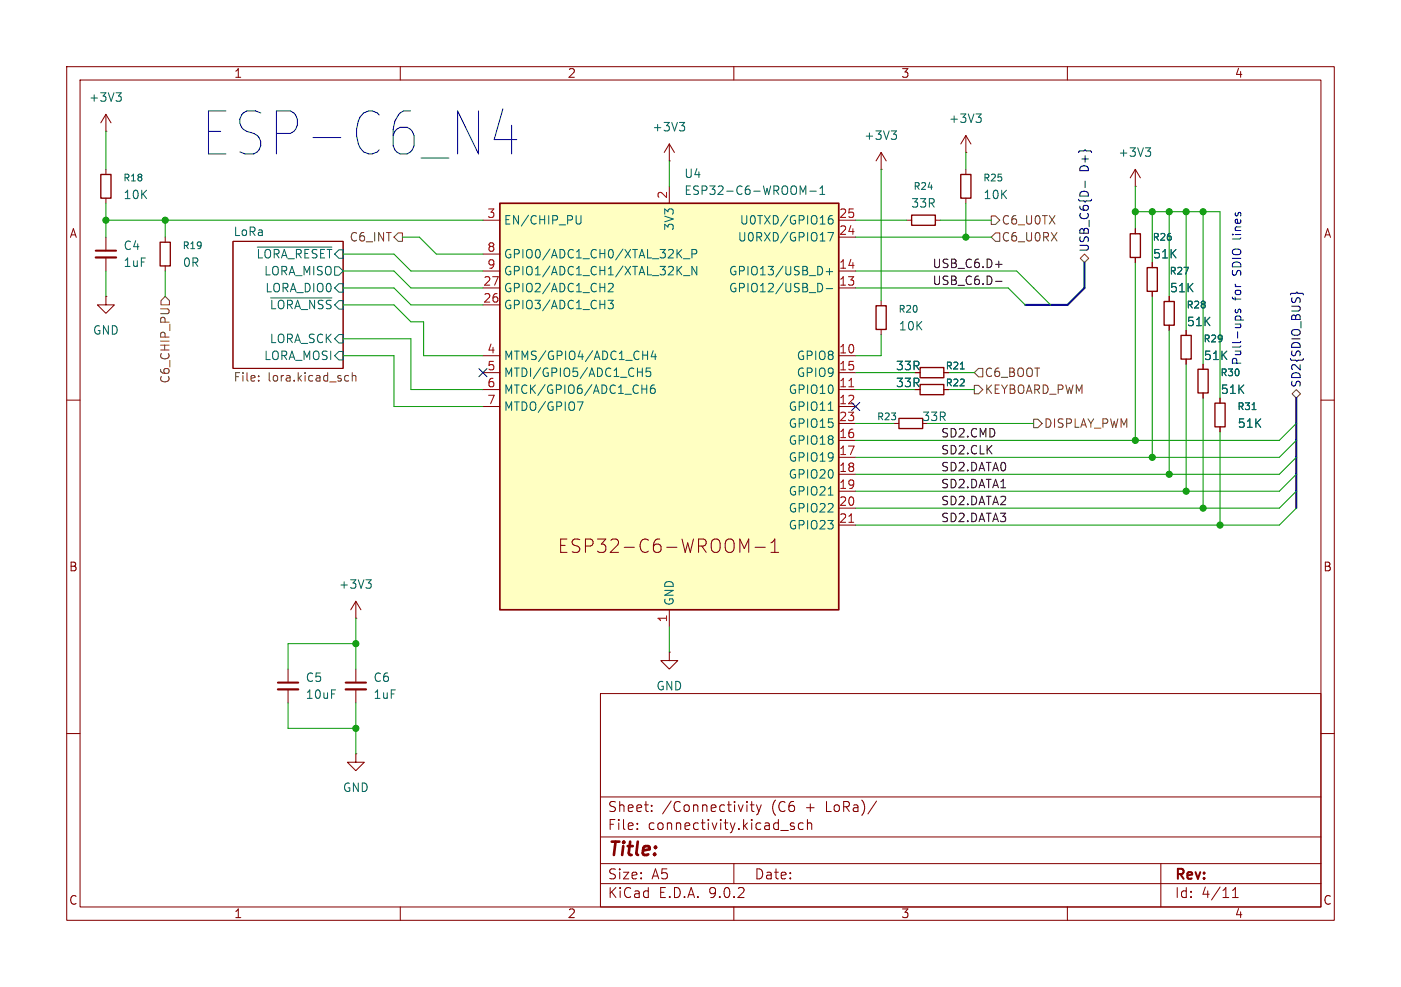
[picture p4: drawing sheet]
<svg xmlns="http://www.w3.org/2000/svg" width="210mm" height="148mm" viewBox="0 0 210 148" stroke-linecap="round" stroke-linejoin="round" font-family="sans-serif">
<g fill="none" stroke="#840000" stroke-width=".15">
<path d="M10 10h190v128h-190zM12 12h186v124h-186zM15.9 19.7h.1M15.9 17.1l-.8 1.3M15.9 17.1l.7 1.3M15.9 17.1v2.6M60 10v2M110 10v2M160 10v2M15.9 25.4v.8M15.9 29.7v.8M15.9 35.6v2"/>
<path d="M15.9 38.6v2M24.8 35.6v.7M24.8 39.9v.7M34.9 36.2h16.5v19h-16.5zM135.9 33h.8M140.2 33h.8M170.2 34.3v.8M170.2 38.6v.8M172.7 39.4v.7M15.9 44.5v1.2h1.2l-1.2 1.3-1.3-1.3h1.3M15.9 44.5h.1M172.7 43.7v.8"/>
<path d="M175.3 44.5v.7M175.3 48.8v.7M177.8 49.5v.8M177.8 53.8v.8M180.3 54.6v.8M180.3 58.9v.8M182.9 59.7v.8M10 60h2M134 63.5h.7M182.9 64v.8M198 60h2M53.3 92.7h.1"/>
<path d="M53.3 90.2v2.5M53.3 90.2l-.7 1.2M53.3 90.2l.8 1.2M100.3 97.8v1.3h1.3l-1.3 1.2-1.2-1.2h1.2M100.3 97.8h.1M10 110h2M43.2 100.3v2.1M43.2 103.4v2M53.3 113v1.3h1.3l-1.3 1.3-1.2-1.3h1.2M53.3 113h.1M53.3 100.3v2.1M53.3 103.4v2"/>
<path d="M90 104h108v32h-108zM90 119.5h108M198 110h2M60 136v2M90 132.5h108M90 129.5h108M90 125.5h108M95.5 124.2v.2M95.5 123.5v.1M97.7 121.5v.2M97.7 120.8v.1M110 136v2"/>
<path d="M110 129.5v3M112 120.2v.1M112 120.7v1M112.5 120.7h.5M112.7 120.2v1.3l.1 .1 .2 .1M113.4 120.7l.3 1M113.7 121.7l-.1 .3-.2 .2M114.1 120.7l-.4 1M118.5 123.7v.1l.5 .2 .1 .1-.2 .3-.4-.1M119 123.5l-.3-.1-.2 .2M120.4 123.5l-.4-.1-.3 .3v.4l.1 .2h.6M121 123.5a.37 .37 0 0 1 .7 .1v.8"/>
<path d="M121 122.9v1.5M131.4 120.1l-1.3 1.9M160 136v2M174 129.5v6.5M184.8 134.6h.8M184.8 133.5l.4-.4v1.5"/>
</g>
<path d="M17.4 13.9h.8l-.5 .5M17.9 14.4l.3 .2v.3l-.3 .3M38.6 37.1h11.1M40.6 44.7h9.1M50.2 43.2l.6-.7h.6v1.3h-.6zM50.2 40h.6l.6 .6-.6 .7h-.6zM50.8 52.7h.6v1.3h-.6l-.6-.7zM50.8 50.2h.6v1.2h-.6l-.6-.6zM144 55.3h.5M187.7 61.4h.6M54.9 86.9h.7l-.4 .5M55.4 87.4l.2 .3v.3l-.2 .2" fill="none" stroke="#006464" stroke-width=".15"/>
<path d="M38.8 57v.2M38.8 56.4v.1M51.9 56.3l.4 .1M52.3 57.1l-.4 .1M52.8 56.4l.2-.1 .3 .1v.8M52.8 55.9v1.3" fill="none" stroke="#725600" stroke-width=".15"/>
<path d="M15.1 26.2h1.5v3.5h-1.5zM24 36.3h1.5v3.6h-1.5zM136.7 32.3h3.5v1.5h-3.5zM169.4 35.1h1.5v3.5h-1.5zM137.9 57.7h3.6v1.5h-3.6zM137.9 55.1h3.6v1.5h-3.6zM172 40.1h1.5v3.6h-1.5zM174.5 45.2h1.5v3.6h-1.5zM177 50.3h1.6v3.5h-1.6zM179.6 55.4h1.5v3.5h-1.5zM134.7 62.7h3.6v1.6h-3.6zM182.1 60.5h1.5v3.5h-1.5z" fill="none" stroke="#840000" stroke-width=".2"/>
<path d="M14.4 37.6h3M41.7 102.4h3M51.8 102.4h3.1" fill="none" stroke="#840000" stroke-width=".3"/>
<path d="M14.4 38.6h3M41.7 103.4h3M51.8 103.4h3.1" fill="none" stroke="#840000" stroke-width=".33"/>
<path d="M74.9 30.5h50.8v60.9h-50.8z" fill="#ffffc2"/>
<path d="M74.9 30.5h50.8v60.9h-50.8z" fill="none" stroke="#840000" stroke-width=".25"/>
<g fill="none" stroke="#840000" stroke-width=".15">
<path d="M72.4 33h2.5M72.4 38.1h2.5M100.3 24.1h.1M100.3 21.6v2.5M100.3 27.9v2.6M100.3 21.6l-.7 1.3M100.3 21.6l.8 1.3M125.7 33h2.6M125.7 35.6h2.6M132.1 25.4h.1M132.1 22.9l-.8 1.2M132.1 22.9l.7 1.2"/>
<path d="M132.1 22.9v2.5M144.8 22.9h.1M144.8 20.3l-.8 1.3M144.8 20.3l.7 1.3M144.8 20.3v2.6M144.8 25.4v.8M144.8 29.7v.8M170.2 27.9h.1M170.2 25.4l-.8 1.3M170.2 25.4l.7 1.3M170.2 25.4v2.5M170.2 34.3v.8"/>
<path d="M170.2 38.6v.8M172.7 39.4v.7M72.4 40.6h2.5M72.4 43.2h2.5M72.4 45.7h2.5M72.4 53.3h2.5M72.4 55.9h2.5M72.4 58.4h2.5M125.7 40.6h2.6M125.7 43.2h2.6M125.7 53.3h2.6M125.7 55.9h2.6"/>
<path d="M125.7 58.4h2.6M132.1 45.1v.7M132.1 49.4v.8M172.7 43.7v.8M175.3 44.5v.7M175.3 48.8v.7M177.8 49.5v.8M177.8 53.8v.8M180.3 54.6v.8M180.3 58.9v.8M182.9 59.7v.8M72.4 61h2.5"/>
<path d="M125.7 61h2.6M125.7 63.5h2.6M125.7 66h2.6M125.7 68.6h2.6M125.7 71.1h2.6M125.7 73.7h2.6M125.7 76.2h2.6M125.7 78.7h2.6M182.9 64v.8M100.3 91.4v2.6M111.6 82.3l.6-1.5v2M113.2 82.1h1.5"/>
<path d="M115.6 82.8h1.1M115.6 81.4l.5-.6v2"/>
</g>
<g fill="none" stroke="#006464" stroke-width=".15">
<path d="M101.8 18.4h.8l-.4 .4M102.4 18.8l.2 .3v.3l-.2 .2M133.6 19.6h.8l-.4 .5M146.3 17.1h.8l-.4 .5M146.8 17.6l.3 .2v.3l-.3 .3M87.1 32.3l-.1 1.2-.2 .1-.3-.1M102.5 38.8h.9M103.7 38.1l.6-.1 .1-.2v-.3l-.2-.1h-.5v1.3M104.4 39.9v1.3l-.7-1.3v1.3M120.4 28.8l.4-.9v1.3M121.4 28.7h1M122.9 29.2h.7"/>
<path d="M122.9 28.2l.4-.3v1.3M124.1 34.9h.8l-.5 1.2M124.8 32.3a.5 .5 0 0 0-.6 .6v.5l.1 .1 .3 .1 .2-.1 .1-.4-.1-.2-.4-.1-.2 .3M134.1 20.1l.3 .3v.3l-.3 .2M171.7 22.2h.8l-.4 .5M172.2 22.7l.3 .2v.3l-.3 .2M91.1 45h.8l-.4 .5 .4 .1v.6l-.2 .1h-.4l-.2-.1M91.2 42.6l.5-.1 .2 .1v.3l-.8 .9h.8M95.6 55.8h.7M96.2 58.3h.7M96.3 55.2v1.3M96.3 53.3h.8"/>
<path d="M96.9 57.7v1.3M97.1 52.6v1.3M97.5 55.2h-.6l-.1 .6 .2-.1h.4l.2 .2-.1 .4-.2 .2-.5-.2M97.9 52.6l-.3 .9h.8M98.1 57.7a.5 .5 0 0 0-.6 .6v.5l.1 .1 .4 .1 .2-.1v-.4l-.1-.2-.4-.1-.2 .3M98.2 53.1v.8M102.5 41.3h.9M123.1 42.6l.2 .4-.1 .5-.1 .2M123.9 40.7h.9M123.9 43.3h.9M124.3 40.3v.9M144 55.3h.5"/>
<path d="M86.5 60.3h.9l-.6 1.2M124.2 61.5h.7M124.2 74.2h.7M187.7 61.4h.6"/>
</g>
<path d="M127.2 58h.8M127.2 78.3h.8" fill="none" stroke="#a90000" stroke-width=".15"/>
<path d="M144 26.2h1.5v3.5h-1.5zM131.3 45.8h1.5v3.6h-1.5z" fill="none" stroke="#840000" stroke-width=".2"/>
<path d="M162.7 27.2v.9M71.8 55.3l1.2 1.2M73 55.3l-1.2 1.2M193.4 44.2l.2-.2h.6l.2-.2 .2 .2h.6l.2 .2M127.7 60.4l1.2 1.2M128.9 60.4l-1.2 1.2" fill="none" stroke="#000084" stroke-width=".15"/>
<path d="M59.7 34.9h.6v1.3h-.6l-.6-.6zM148.6 32.4h.6l.7 .6-.7 .7h-.6zM149.2 34.9h.7v1.3h-.7l-.6-.6zM161.9 38.7l.7-.6 .6 .6-.6 .7zM24.8 44.5l.6 .6v.6h-1.3v-.6zM146 57.8h.7l.6 .6-.6 .7h-.7zM146 55.9l.7-.7h.6v1.3h-.6zM193.7 59.1l.6-.7 .6 .7-.6 .6zM154.9 62.9h.7l.6 .6-.6 .6h-.7z" fill="none" stroke="#725600" stroke-width=".15"/>
<path d="M149.2 39.6h1M149.2 42.2h1" fill="none" stroke="#0f0f0f" stroke-width=".15"/>
<path d="M162.6 39.4v3.8l-2.6 2.5h-6.3M194.3 59.7v16.5" fill="none" stroke="#000084" stroke-width=".3"/>
<g fill="none" stroke="#009600" stroke-width=".15">
<path d="M15.9 19.7v5.7M15.9 30.5v5.1M15.9 33h56.5M24.8 33v2.6M51.4 38.1h7.7l2.5 2.5h10.8M60.3 35.6h2.6l2.5 2.5h7M100.3 24.1v3.8M128.3 33h7.6M128.3 35.6h20.3M132.1 25.4v19.7M141 33h7.6M144.8 22.9v2.5"/>
<path d="M144.8 30.5v5.1M170.2 27.9v6.4M170.2 39.4v26.6M170.2 31.8h12.7v27.9M172.7 31.8v7.6M175.3 31.8v12.7M177.8 31.8v17.7M180.3 31.8v22.8M15.9 40.6v3.9M24.8 40.6v3.9M51.4 43.2h7.7l2.5 2.5h10.8M51.4 40.6h7.7l2.5 2.6h10.8"/>
<path d="M51.4 53.3h7.7v7.7h13.3M51.4 45.7h7.7l2.5 2.6h1.9v5h8.9M51.4 50.8h10.2v7.6h10.8M128.3 43.2h22.8l2.6 2.5M128.3 40.6h24.1l5.1 5.1M128.3 55.9h8.9M128.3 58.4h8.9M132.1 50.2v3.1h-3.8M142.2 55.9h3.8M142.2 58.4h3.8M172.7 44.5v24.1M175.3 49.5v21.6"/>
<path d="M177.8 54.6v19.1M180.3 59.7v16.5M128.3 63.5h5.7M139.1 63.5h15.8M182.9 64.8v13.9M194.3 63.5l-2.5 2.5h-63.5M194.3 71.1l-2.5 2.6h-63.5M194.3 66l-2.5 2.6h-63.5M194.3 73.7l-2.5 2.5h-63.5M194.3 76.2l-2.5 2.5h-63.5M194.3 68.6l-2.5 2.5h-63.5M53.3 92.7v7.6"/>
<path d="M53.3 96.5h-10.1v3.8M100.3 94v3.8M43.2 105.4v3.8h10.1M53.3 105.4v7.6"/>
</g>
<path d="M75.4 16.3l-1.3 4.6h3.4M76.7 18.8v4.3M185.2 48v-.4l.2-.2h.4l.1 .1v.5M185.2 46.4v.3l.1 .2 .2-.1 .1-.4h.3v.5" fill="none" stroke="#0000c2" stroke-width=".15"/>
<g fill="#009600" stroke="#009600" stroke-width=".15">
<circle cx="170.2" cy="31.8" r=".46"/>
<circle cx="177.8" cy="31.8" r=".46"/>
<circle cx="172.7" cy="31.8" r=".46"/>
<circle cx="175.3" cy="31.8" r=".46"/>
<circle cx="144.8" cy="35.6" r=".46"/>
<circle cx="175.3" cy="71.1" r=".46"/>
<circle cx="182.9" cy="78.7" r=".46"/>
<circle cx="180.3" cy="76.2" r=".46"/>
<circle cx="177.8" cy="73.7" r=".46"/>
<circle cx="170.2" cy="66" r=".46"/>
<circle cx="180.3" cy="31.8" r=".46"/>
<circle cx="172.7" cy="68.6" r=".46"/>
<circle cx="24.8" cy="33" r=".46"/>
<circle cx="15.9" cy="33" r=".46"/>
<circle cx="53.3" cy="109.2" r=".46"/>
<circle cx="53.3" cy="96.5" r=".46"/>
</g>
<text font-size="9" fill="#0000c2" x="29.8" y="23.9">ESP-C6_N4</text>
<g font-size="2.8" fill="#840000">
<text x="83.5" y="83.1">ESP32-C6-WROOM-1</text>
<text x="91" y="128.9">Title:</text>
</g>
<g font-size="2.1" fill="#840000">
<text x="91" y="124.7">File:</text>
<text x="91" y="122">Sheet:</text>
<text x="97.1" y="124.7">connectivity.kicad_sch</text>
<text x="99.2" y="122">/Connectivity</text>
<text x="115.7" y="122">(C6</text>
<text x="120.9" y="122">+</text>
<text x="124.1" y="122">LoRa)/</text>
<text x="91" y="134.9">KiCad</text>
<text x="91" y="132.1">Size:</text>
<text x="97.7" y="132.1">A5</text>
<text x="98.7" y="134.9">E.D.A.</text>
<text x="106.3" y="134.9">9.0.2</text>
<text x="113" y="132.1">Date:</text>
<text x="176" y="132.3">Rev:</text>
<text x="176" y="134.9">Id:</text>
<text x="180.1" y="134.9">4/11</text>
</g>
<g font-size="1.8" fill="#840000">
<text x="35" y="11.9">1</text>
<text x="85" y="11.9">2</text>
<text x="135" y="11.9">3</text>
<text x="185" y="11.9">4</text>
<text x="10.3" y="35.9">A</text>
<text x="198.4" y="35.9">A</text>
<text x="134.2" y="58.3">33R</text>
<text x="134.2" y="55.7">33R</text>
<text x="10.3" y="85.9">B</text>
<text x="198.3" y="85.9">B</text>
<text x="10.3" y="135.9">C</text>
<text x="35" y="137.9">1</text>
<text x="85" y="137.9">2</text>
<text x="135" y="137.9">3</text>
<text x="185" y="137.9">4</text>
<text x="198.3" y="135.9">C</text>
</g>
<g font-size="1.8" fill="#006464">
<text x="13.2" y="15.5">+3V3</text>
<text x="97.7" y="19.9">+3V3</text>
<text x="129.4" y="21.2">+3V3</text>
<text x="142.1" y="18.6">+3V3</text>
<text x="167.5" y="23.7">+3V3</text>
<text x="102.5" y="29.4">ESP32-C6-WROOM-1</text>
<text x="102.5" y="26.9">U4</text>
<text x="18.4" y="30.1">10K</text>
<text x="34.9" y="35.5">LoRa</text>
<text x="75.4" y="33.9">EN/CHIP_PU</text>
<text x="101.2" y="34.7" transform="rotate(-90 101.2 34.7)">3V3</text>
<text x="110.8" y="33.9">U0TXD/GPIO16</text>
<text x="136.5" y="31.3">33R</text>
<text x="147.3" y="30.1">10K</text>
<text x="18.4" y="37.7">C4</text>
<text x="18.4" y="40.2">1uF</text>
<text x="27.3" y="40.2">0R</text>
<text x="38.3" y="39">~{LORA_RESET}</text>
<text x="39.5" y="41.5">LORA_MISO</text>
<text x="75.4" y="39">GPIO0/ADC1_CH0/XTAL_32K_P</text>
<text x="75.4" y="41.5">GPIO1/ADC1_CH1/XTAL_32K_N</text>
<text x="109.2" y="41.5">GPIO13/USB_D+</text>
<text x="110.5" y="36.4">U0RXD/GPIO17</text>
<text x="172.7" y="39">51K</text>
<text x="39.7" y="44">LORA_DIO0</text>
<text x="40.3" y="46.6">~{LORA_NSS}</text>
<text x="75.4" y="44">GPIO2/ADC1_CH2</text>
<text x="75.4" y="46.6">GPIO3/ADC1_CH3</text>
<text x="109.2" y="44">GPIO12/USB_D-</text>
<text x="175.3" y="44">51K</text>
<text x="13.8" y="50.4">GND</text>
<text x="40.3" y="51.7">LORA_SCK</text>
<text x="134.6" y="49.8">10K</text>
<text x="177.8" y="49.1">51K</text>
<text x="39.5" y="54.2">LORA_MOSI</text>
<text x="75.4" y="54.2">MTMS/GPIO4/ADC1_CH4</text>
<text x="75.4" y="56.7">MTDI/GPIO5/ADC1_CH5</text>
<text x="75.4" y="59.3">MTCK/GPIO6/ADC1_CH6</text>
<text x="118.1" y="59.3">GPIO10</text>
<text x="119.3" y="54.2">GPIO8</text>
<text x="119.3" y="56.7">GPIO9</text>
<text x="180.3" y="54.2">51K</text>
<text x="182.9" y="59.3">51K</text>
<text x="75.4" y="61.8">MTDO/GPIO7</text>
<text x="118.1" y="61.8">GPIO11</text>
<text x="118.1" y="64.4">GPIO15</text>
<text x="138.1" y="63.3">33R</text>
<text x="185.4" y="64.4">51K</text>
<text x="118.1" y="66.9">GPIO18</text>
<text x="118.1" y="69.4">GPIO19</text>
<text x="118.1" y="72">GPIO20</text>
<text x="118.1" y="74.5">GPIO21</text>
<text x="118.1" y="77.1">GPIO22</text>
<text x="118.1" y="79.6">GPIO23</text>
<text x="50.7" y="88.5">+3V3</text>
<text x="101.2" y="90.9" transform="rotate(-90 101.2 90.9)">GND</text>
<text x="45.7" y="102.5">C5</text>
<text x="45.7" y="105">10uF</text>
<text x="55.9" y="102.5">C6</text>
<text x="55.9" y="105">1uF</text>
<text x="98.3" y="103.7">GND</text>
<text x="51.3" y="119">GND</text>
</g>
<g font-size="1.8" fill="#a90000">
<text x="100.1" y="29.9" transform="rotate(-90 100.1 29.9)">2</text>
<text x="73" y="32.8">3</text>
<text x="125.7" y="32.8">25</text>
<text x="125.7" y="35.3">24</text>
<text x="73" y="37.8">8</text>
<text x="73" y="40.4">9</text>
<text x="125.7" y="40.4">14</text>
<text x="72.3" y="42.9">27</text>
<text x="72.3" y="45.5">26</text>
<text x="125.7" y="42.9">13</text>
<text x="73" y="53.1">4</text>
<text x="125.7" y="53.1">10</text>
<text x="73" y="55.6">5</text>
<text x="73" y="58.2">6</text>
<text x="125.7" y="55.6">15</text>
<text x="125.7" y="58.2">11</text>
<text x="73" y="60.7">7</text>
<text x="125.7" y="60.7">12</text>
<text x="125.7" y="63.2">23</text>
<text x="125.7" y="65.8">16</text>
<text x="125.7" y="68.3">17</text>
<text x="125.7" y="70.9">18</text>
<text x="125.7" y="73.4">19</text>
<text x="125.7" y="75.9">20</text>
<text x="125.7" y="78.5">21</text>
<text x="100.1" y="93.4" transform="rotate(-90 100.1 93.4)">1</text>
</g>
<g font-size="1.8" fill="#000084">
<text x="163.4" y="25.8" transform="rotate(-90 163.4 25.8)">D+}</text>
<text x="163.4" y="37.9" transform="rotate(-90 163.4 37.9)">USB_C6{D-</text>
<text x="195.2" y="58.2" transform="rotate(-90 195.2 58.2)">SD2{SDIO_BUS}</text>
</g>
<g font-size="1.8" fill="#725600">
<text x="150.1" y="33.9">C6_U0TX</text>
<text x="52.3" y="36.4">C6_INT</text>
<text x="150.1" y="36.4">C6_U0RX</text>
<text x="25.6" y="57.6" transform="rotate(-90 25.6 57.6)">C6_CHIP_PU</text>
<text x="34.9" y="57.6">File:</text>
<text x="40.1" y="57.6">lora.kicad_sch</text>
<text x="147.5" y="59.3">KEYBOARD_PWM</text>
<text x="147.5" y="56.7">C6_BOOT</text>
<text x="156.4" y="64.4">DISPLAY_PWM</text>
</g>
<g font-size="1.8" fill="#0000c2">
<text x="186.3" y="35.6" transform="rotate(-90 186.3 35.6)">lines</text>
<text x="186.3" y="41.2" transform="rotate(-90 186.3 41.2)">SDIO</text>
<text x="186.3" y="45" transform="rotate(-90 186.3 45)">for</text>
<text x="186.3" y="54.9" transform="rotate(-90 186.3 54.9)">Pull-ups</text>
</g>
<g font-size="1.8" fill="#0f0f0f">
<text x="139.7" y="40.3">USB_C6.D+</text>
<text x="139.7" y="42.8">USB_C6.D-</text>
<text x="141" y="65.7">SD2.CMD</text>
<text x="141" y="70.8">SD2.DATA0</text>
<text x="141" y="68.2">SD2.CLK</text>
<text x="141" y="75.9">SD2.DATA2</text>
<text x="141" y="73.3">SD2.DATA1</text>
<text x="141" y="78.4">SD2.DATA3</text>
</g>
<g font-size="1.4" fill="#006464">
<text x="18.4" y="27.4">R18</text>
<text x="136.8" y="28.7">R24</text>
<text x="147.3" y="27.4">R25</text>
<text x="27.3" y="37.6">R19</text>
<text x="172.7" y="36.3">R26</text>
<text x="175.2" y="41.4">R27</text>
<text x="134.6" y="47.1">R20</text>
<text x="177.8" y="46.5">R28</text>
<text x="180.3" y="51.5">R29</text>
<text x="182.8" y="56.6">R30</text>
<text x="131.4" y="63.2">R23</text>
<text x="185.4" y="61.7">R31</text>
</g>
<g font-size="1.4" fill="#840000">
<text x="141.7" y="58.1">R22</text>
<text x="141.7" y="55.6">R21</text>
</g>
</svg>
